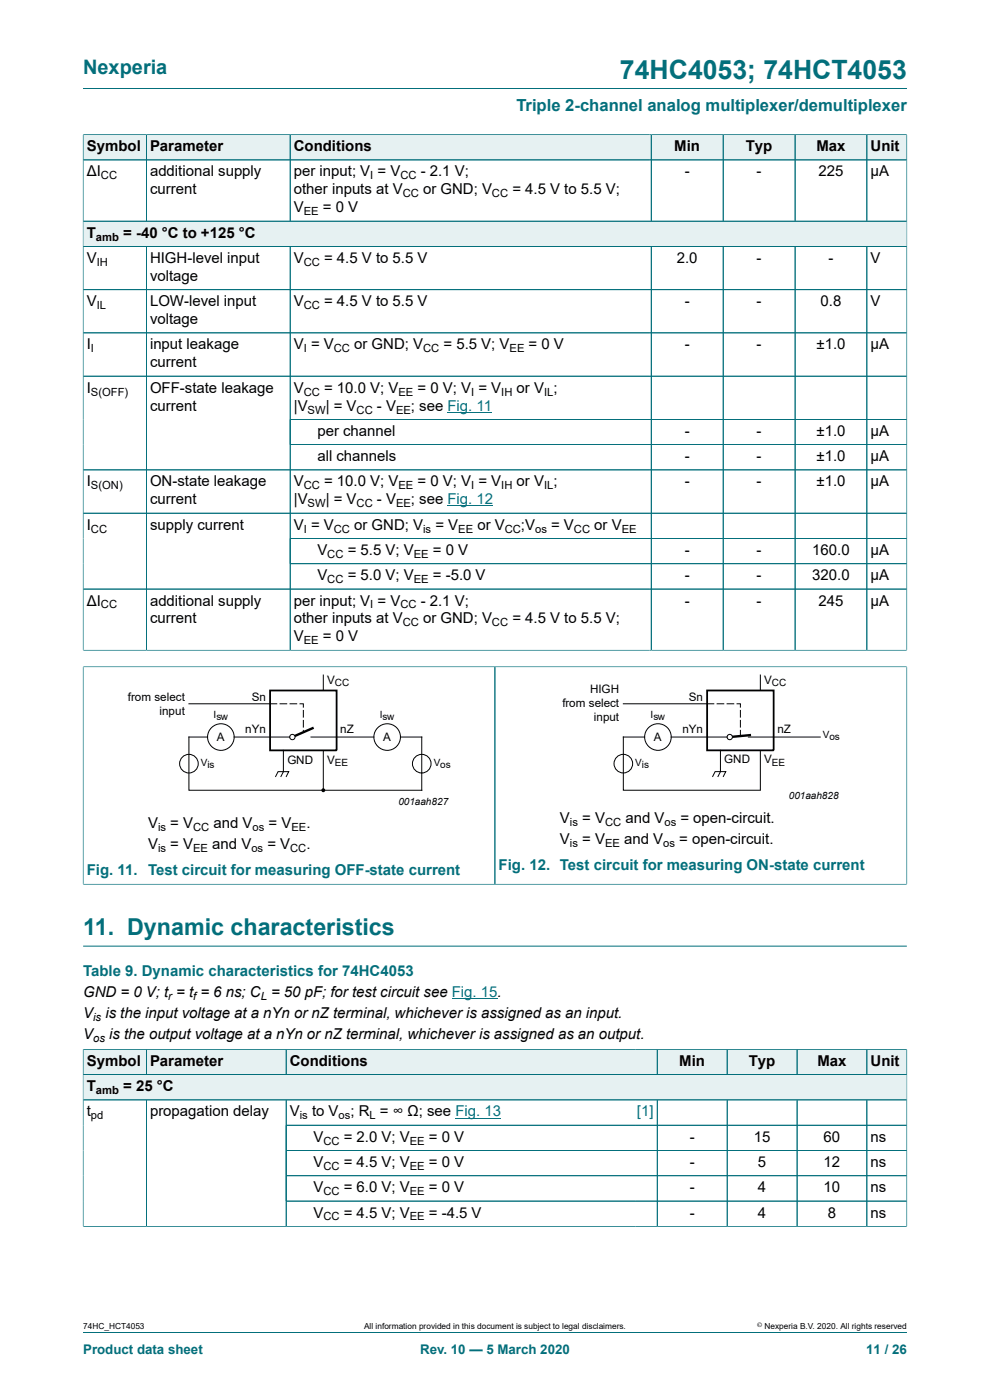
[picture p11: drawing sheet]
<svg xmlns="http://www.w3.org/2000/svg" width="210mm" height="297mm" viewBox="0 0 210 297" stroke-linecap="round" stroke-linejoin="round" font-family="sans-serif">
<path d="M17.6 18.8h174.8" fill="none" stroke="#036f7b" stroke-width=".21"/>
<path d="M17.7 28.6h13.3v5.3h-13.3z" fill="#e6f1f2"/>
<path d="M17.6 28.5v5.4h13.4v-5.3h-13.4" fill="none" stroke="#036f7b" stroke-width=".21"/>
<path d="M31.1 28.6h30.4v5.3h-30.4z" fill="#e6f1f2"/>
<path d="M31 28.6h30.5v5.3h-30.5z" fill="none" stroke="#036f7b" stroke-width=".21"/>
<path d="M61.6 28.6h76.2v5.3h-76.2z" fill="#e6f1f2"/>
<path d="M61.5 28.6h76.6v5.3h-76.6z" fill="none" stroke="#036f7b" stroke-width=".21"/>
<path d="M137.9 28.6v5.3" fill="none" stroke="#e6f1f2" stroke-width=".28"/>
<path d="M138.2 28.6h15.1v5.3h-15.1z" fill="#e6f1f2"/>
<path d="M138.1 28.6h15.3v5.3h-15.3z" fill="none" stroke="#036f7b" stroke-width=".21"/>
<path d="M153.5 28.6h15.1v5.3h-15.1z" fill="#e6f1f2"/>
<path d="M153.4 28.6h15.2v5.3h-15.2z" fill="none" stroke="#036f7b" stroke-width=".21"/>
<path d="M168.7 28.6h15.1v5.3h-15.1z" fill="#e6f1f2"/>
<path d="M168.6 28.6h15.3v5.3h-15.3z" fill="none" stroke="#036f7b" stroke-width=".21"/>
<path d="M184 28.6h8.3v5.3h-8.3z" fill="#e6f1f2"/>
<path d="M31 33.9v13M61.5 33.9v13M138.1 33.9v13M153.4 33.9v13M168.6 33.9v13M192.4 28.5v23.8h-174.8v-18.4h174.8M192.4 28.6h-8.5v18.3M17.6 46.9h174.8" fill="none" stroke="#036f7b" stroke-width=".21"/>
<path d="M17.7 47h174.6v5.2h-174.6z" fill="#e6f1f2"/>
<g fill="none" stroke="#036f7b" stroke-width=".21">
<path d="M17.6 28.6v109.4M17.7 28.6h174.6M17.7 33.9h174.6M31 28.6v18.2M61.5 28.6v18.2M138.1 28.6v18.2M153.4 28.6v18.2M168.6 28.6v18.2M183.9 28.6v18.2M192.4 28.6v109.4M17.6 52.3h174.8M17.7 46.9h174.6"/>
<path d="M31 52.3v85.6M61.5 52.3v85.6M138.1 52.3v85.6M153.4 52.3v85.6M168.6 52.3v85.6M183.9 52.3v85.6M17.6 61.5h174.8M17.6 70.6h174.8M17.6 79.8h174.8M17.6 99.7h174.8M61.5 89h130.9M61.5 94.3h130.9"/>
<path d="M17.6 108.9h174.8M61.5 114.2h130.9M192.4 119.6h-130.9M17.6 137.9h174.8M192.4 125h-174.8M17.6 141.5h87.4v46.1h-87.4M17.6 141.4v46.2"/>
</g>
<path d="M94.9 87.4h9.5M94.9 107.3h9.7" fill="none" stroke="#00f" stroke-width=".21"/>
<path d="M66.5 154.4l-4.5 2" fill="none" stroke="#000" stroke-width=".51"/>
<circle cx="62" cy="156.4" r=".56" fill="#fff"/>
<g fill="none" stroke="#000" stroke-width=".21">
<path d="M40.1 156.4v11.2h49.4v-11.2M40.1 156.4h3.9M40.1 149.3h18.6M49.7 156.4h11.8M59.4 149.3h1.4M60.1 159.2v4.5l-.6 1.1M61.5 149.3h1.4M63.6 149.3h.7v.7M64.3 150.7v1.4M64.3 152.8v1.4M64.3 155v.2M66 156.4h13.3"/>
<path d="M68.6 143.1v3.4M68.6 159.2v8.5M84.9 156.4h4.6M58.4 164.8l.6-1.1h2.2l-.5 1.1"/>
<circle cx="46.9" cy="156.4" r="2.81"/>
<circle cx="62" cy="156.4" r=".56"/>
<circle cx="82.1" cy="156.4" r="2.81"/>
<circle cx="139.6" cy="156.4" r="2.81"/>
<circle cx="40.1" cy="162" r="1.98"/>
<circle cx="89.5" cy="162" r="1.98"/>
</g>
<circle cx="68.6" cy="167.6" r=".28" fill="#000"/>
<circle cx="68.6" cy="167.6" r=".28" fill="none" stroke="#000" stroke-width=".25"/>
<path d="M57.3 146.5h14.1v12.7h-14.1z" fill="none" stroke="#000" stroke-width=".38"/>
<path d="M192.4 141.4v46.2M192.4 141.5h-87.4v46.1h87.4" fill="none" stroke="#036f7b" stroke-width=".21"/>
<path d="M159.3 155.9l-4.5 .5" fill="none" stroke="#000" stroke-width=".51"/>
<circle cx="154.8" cy="156.4" r=".56" fill="#fff"/>
<g fill="none" stroke="#000" stroke-width=".21">
<path d="M132.2 149.3h19.2M136.7 156.4h-4.5v11.2h29.1v-8.4M142.4 156.4h11.8M152.1 149.3h1.4M152.8 159.2v4.5l-.5 1.1M154.2 149.3h1.4M156.3 149.3h.8v.7M157.1 150.7v1.4M157.1 152.8v1.4M157.1 154.9v1.2M158.7 156.4h15.3M161.3 143.1v3.4"/>
<path d="M151.1 164.8l.6-1.1h2.2l-.5 1.1"/>
<circle cx="154.8" cy="156.4" r=".56"/>
<circle cx="132.2" cy="162" r="1.98"/>
</g>
<path d="M150 146.5h14.1v12.7h-14.1z" fill="none" stroke="#000" stroke-width=".38"/>
<path d="M17.6 141.5v46M17.7 141.5h174.6M105 141.5v46M192.4 141.5v46M17.7 187.6h174.6M17.6 200.7h174.8" fill="none" stroke="#036f7b" stroke-width=".21"/>
<path d="M95.8 211.9h9.7" fill="none" stroke="#00f" stroke-width=".21"/>
<path d="M17.7 222.7h13.3v5.2h-13.3z" fill="#e6f1f2"/>
<path d="M17.6 222.5v5.5h13.4v-5.4h-13.4" fill="none" stroke="#036f7b" stroke-width=".21"/>
<path d="M31.1 222.7h29.5v5.2h-29.5z" fill="#e6f1f2"/>
<path d="M31 222.6h29.7v5.4h-29.7z" fill="none" stroke="#036f7b" stroke-width=".21"/>
<path d="M60.8 222.7h74v5.2h-74z" fill="#e6f1f2"/>
<path d="M134.8 222.6h-74.1v5.4h74.1" fill="none" stroke="#036f7b" stroke-width=".21"/>
<path d="M134.8 222.7h4.5v5.2h-4.5z" fill="#e6f1f2"/>
<path d="M134.8 222.6h4.6v5.4h-4.6" fill="none" stroke="#036f7b" stroke-width=".21"/>
<path d="M139.5 222.7h14.7v5.2h-14.7z" fill="#e6f1f2"/>
<path d="M139.4 222.6h14.8v5.4h-14.8z" fill="none" stroke="#036f7b" stroke-width=".21"/>
<path d="M154.3 222.7h14.7v5.2h-14.7z" fill="#e6f1f2"/>
<path d="M154.2 222.6h14.9v5.4h-14.9z" fill="none" stroke="#036f7b" stroke-width=".21"/>
<path d="M169.1 222.7h14.7v5.2h-14.7z" fill="#e6f1f2"/>
<path d="M169.1 222.6h14.8v5.4h-14.8z" fill="none" stroke="#036f7b" stroke-width=".21"/>
<path d="M184 222.7h8.3v5.2h-8.3z" fill="#e6f1f2"/>
<path d="M192.4 222.5v10.8h-174.8v-5.3h174.8M192.4 222.6h-8.5v5.4" fill="none" stroke="#036f7b" stroke-width=".21"/>
<path d="M17.7 228.1h174.6v5.2h-174.6z" fill="#e6f1f2"/>
<g fill="none" stroke="#036f7b" stroke-width=".21">
<path d="M17.6 233.3h174.8M17.6 222.7v37.5M17.7 222.6h174.6M17.7 228h174.6M31 222.7v5.2M31 233.3v26.9M60.7 222.7v5.2M60.7 238.7h131.7M60.7 233.3v26.9M139.4 222.7v5.2M139.4 233.3v26.9M154.2 233.3v26.9"/>
<path d="M154.2 222.7v5.2M169.1 222.7v5.2M169.1 233.3v26.9M183.9 233.3v26.9M183.9 222.7v5.2M192.4 222.7v37.5M60.7 249.4h131.7M60.7 254.8h131.7M192.4 244.1h-131.7M192.4 260.2h-174.8M17.6 282.6h174.8"/>
</g>
<path d="M96.6 237.2h9.7" fill="none" stroke="#00f" stroke-width=".21"/>
<text font-size="5.6" fill="#036f7b" x="131.5" y="16.8">74HC4053; 74HCT4053</text>
<text font-size="4.9" fill="#036f7b" x="17.6" y="198.4">11. Dynamic characteristics</text>
<text font-size="4.2" fill="#036f7b" x="17.6" y="15.6">Nexperia</text>
<text font-size="3.5" fill="#036f7b" x="109.5" y="23.7">Triple 2-channel analog multiplexer/demultiplexer</text>
<g font-size="3.2">
<text x="18.4" y="32.1">Symbol</text>
<text x="31.8" y="32.1">Parameter</text>
<text x="62.3" y="32.1">Conditions</text>
<text x="143" y="32.1">Min</text>
<text x="158.2" y="32.1">Typ</text>
<text x="173.2" y="32.1">Max</text>
<text x="184.7" y="32.1">Unit</text>
<text x="18.4" y="37.4">ΔI</text>
<text x="31.8" y="37.4">additional supply</text>
<text x="31.8" y="41.3">current</text>
<text x="62.3" y="37.4">per input; V = V</text>
<text x="62.3" y="41.3">other inputs at V</text>
<text x="89.2" y="37.4">- 2.1 V;</text>
<text x="89.7" y="41.3">or GND; V</text>
<text x="108.7" y="41.3">= 4.5 V to 5.5 V;</text>
<text x="145.2" y="37.4">-</text>
<text x="160.5" y="37.4">-</text>
<text x="173.6" y="37.4">225</text>
<text x="184.7" y="37.4">μA</text>
<text x="62.3" y="45.1">V</text>
<text x="68.5" y="45.1">= 0 V</text>
<text x="18.4" y="50.4">T</text>
<text x="26.1" y="50.4">= -40 °C to +125 °C</text>
<text x="18.4" y="55.8">V</text>
<text x="31.8" y="55.8">HIGH-level input</text>
<text x="31.8" y="59.6">voltage</text>
<text x="62.3" y="55.8">V</text>
<text x="68.8" y="55.8">= 4.5 V to 5.5 V</text>
<text x="143.6" y="55.8">2.0</text>
<text x="160.5" y="55.8">-</text>
<text x="175.7" y="55.8">-</text>
<text x="184.7" y="55.8">V</text>
<text x="18.4" y="65">V</text>
<text x="31.8" y="65">LOW-level input</text>
<text x="62.3" y="65">V</text>
<text x="68.8" y="65">= 4.5 V to 5.5 V</text>
<text x="145.2" y="65">-</text>
<text x="160.5" y="65">-</text>
<text x="174.1" y="65">0.8</text>
<text x="184.7" y="65">V</text>
<text x="31.8" y="68.8">voltage</text>
<text x="18.4" y="74.1">I</text>
<text x="31.8" y="74.1">input leakage</text>
<text x="31.8" y="77.9">current</text>
<text x="62.3" y="74.1">V = V</text>
<text x="75.1" y="74.1">or GND; V</text>
<text x="94.1" y="74.1">= 5.5 V; V</text>
<text x="112.1" y="74.1">= 0 V</text>
<text x="145.2" y="74.1">-</text>
<text x="160.5" y="74.1">-</text>
<text x="173.2" y="74.1">±1.0</text>
<text x="184.7" y="74.1">μA</text>
<text x="18.4" y="83.3">I</text>
<text x="31.8" y="83.3">OFF-state leakage</text>
<text x="62.3" y="83.3">V</text>
<text x="68.8" y="83.3">= 10.0 V; V</text>
<text x="88.6" y="83.3">= 0 V; V = V</text>
<text x="109.6" y="83.3">or V ;</text>
<text x="31.8" y="87.1">current</text>
<text x="62.3" y="87.1">|V</text>
<text x="69.1" y="87.1">| = V</text>
<text x="80" y="87.1">- V</text>
<text x="87.2" y="87.1">; see Fig. 11</text>
<text x="67.3" y="92.5">per channel</text>
<text x="145.2" y="92.5">-</text>
<text x="160.5" y="92.5">-</text>
<text x="173.2" y="92.5">±1.0</text>
<text x="184.7" y="92.5">μA</text>
<text x="67.3" y="97.8">all channels</text>
<text x="145.2" y="97.8">-</text>
<text x="160.5" y="97.8">-</text>
<text x="173.2" y="97.8">±1.0</text>
<text x="184.7" y="97.8">μA</text>
<text x="18.4" y="103.2">I</text>
<text x="31.8" y="103.2">ON-state leakage</text>
<text x="31.8" y="107">current</text>
<text x="62.3" y="103.2">V</text>
<text x="62.3" y="107">|V</text>
<text x="68.8" y="103.2">= 10.0 V; V</text>
<text x="69.1" y="107">| = V</text>
<text x="80" y="107">- V</text>
<text x="87.2" y="107">; see Fig. 12</text>
<text x="88.6" y="103.2">= 0 V; V = V</text>
<text x="109.6" y="103.2">or V ;</text>
<text x="145.2" y="103.2">-</text>
<text x="160.5" y="103.2">-</text>
<text x="173.2" y="103.2">±1.0</text>
<text x="184.7" y="103.2">μA</text>
<text x="18.4" y="112.4">I</text>
<text x="31.8" y="112.4">supply current</text>
<text x="62.3" y="112.4">V = V</text>
<text x="75.1" y="112.4">or GND; V</text>
<text x="92.4" y="112.4">= V</text>
<text x="101.3" y="112.4">or V</text>
<text x="110.5" y="112.4">;V</text>
<text x="116.9" y="112.4">= V</text>
<text x="126.1" y="112.4">or V</text>
<text x="67.3" y="117.7">V</text>
<text x="73.8" y="117.7">= 5.5 V; V</text>
<text x="91.8" y="117.7">= 0 V</text>
<text x="145.2" y="117.7">-</text>
<text x="160.5" y="117.7">-</text>
<text x="172.3" y="117.7">160.0</text>
<text x="184.7" y="117.7">μA</text>
<text x="67.3" y="123.1">V</text>
<text x="73.8" y="123.1">= 5.0 V; V</text>
<text x="91.8" y="123.1">= -5.0 V</text>
<text x="145.2" y="123.1">-</text>
<text x="160.5" y="123.1">-</text>
<text x="172.3" y="123.1">320.0</text>
<text x="184.7" y="123.1">μA</text>
<text x="18.4" y="128.5">ΔI</text>
<text x="31.8" y="128.5">additional supply</text>
<text x="62.3" y="128.5">per input; V = V</text>
<text x="89.2" y="128.5">- 2.1 V;</text>
<text x="145.2" y="128.5">-</text>
<text x="160.5" y="128.5">-</text>
<text x="173.6" y="128.5">245</text>
<text x="184.7" y="128.5">μA</text>
<text x="31.8" y="132.3">current</text>
<text x="62.3" y="132.3">other inputs at V</text>
<text x="62.3" y="136.1">V</text>
<text x="68.5" y="136.1">= 0 V</text>
<text x="89.7" y="132.3">or GND; V</text>
<text x="108.7" y="132.3">= 4.5 V to 5.5 V;</text>
<text x="31.4" y="175.7">V</text>
<text x="36.1" y="175.7">= V</text>
<text x="45.3" y="175.7">and V</text>
<text x="57" y="175.7">= V</text>
<text x="65" y="175.7">.</text>
<text x="118.8" y="174.6">V</text>
<text x="118.8" y="179">V</text>
<text x="123.5" y="174.6">= V</text>
<text x="123.5" y="179">= V</text>
<text x="132.4" y="179">and V</text>
<text x="132.7" y="174.6">and V</text>
<text x="144.1" y="179">= open-circuit.</text>
<text x="144.3" y="174.6">= open-circuit.</text>
<text x="31.4" y="180.1">V</text>
<text x="36.1" y="180.1">= V</text>
<text x="45" y="180.1">and V</text>
<text x="56.7" y="180.1">= V</text>
<text x="65" y="180.1">.</text>
<text x="17.6" y="211.6">GND = 0 V; t = t = 6 ns; C = 50 pF; for test circuit see Fig. 15.</text>
<text x="17.6" y="216">V</text>
<text x="17.6" y="220.5">V</text>
<text x="22.4" y="216">is the input voltage at a nYn or nZ terminal, whichever is assigned as an input.</text>
<text x="23.1" y="220.5">is the output voltage at a nYn or nZ terminal, whichever is assigned as an output.</text>
<text x="18.4" y="226.1">Symbol</text>
<text x="31.8" y="226.1">Parameter</text>
<text x="61.5" y="226.1">Conditions</text>
<text x="144.1" y="226.1">Min</text>
<text x="158.8" y="226.1">Typ</text>
<text x="173.4" y="226.1">Max</text>
<text x="184.7" y="226.1">Unit</text>
<text x="18.4" y="231.5">T</text>
<text x="26.1" y="231.5">= 25 °C</text>
<text x="18.4" y="236.8">t</text>
<text x="31.8" y="236.8">propagation delay</text>
<text x="61.5" y="236.8">V</text>
<text x="66.2" y="236.8">to V</text>
<text x="74.3" y="236.8">; R = ∞ Ω; see Fig. 13</text>
<text x="66.5" y="242.2">V</text>
<text x="72.9" y="242.2">= 2.0 V; V</text>
<text x="91" y="242.2">= 0 V</text>
<text x="146.3" y="242.2">-</text>
<text x="159.9" y="242.2">15</text>
<text x="174.7" y="242.2">60</text>
<text x="184.7" y="242.2">ns</text>
<text x="66.5" y="247.6">V</text>
<text x="72.9" y="247.6">= 4.5 V; V</text>
<text x="91" y="247.6">= 0 V</text>
<text x="146.3" y="247.6">-</text>
<text x="160.8" y="247.6">5</text>
<text x="174.7" y="247.6">12</text>
<text x="184.7" y="247.6">ns</text>
<text x="66.5" y="252.9">V</text>
<text x="72.9" y="252.9">= 6.0 V; V</text>
<text x="91" y="252.9">= 0 V</text>
<text x="146.3" y="252.9">-</text>
<text x="160.8" y="252.9">4</text>
<text x="174.7" y="252.9">10</text>
<text x="184.7" y="252.9">ns</text>
<text x="66.5" y="258.3">V</text>
<text x="72.9" y="258.3">= 4.5 V; V</text>
<text x="91" y="258.3">= -4.5 V</text>
<text x="146.3" y="258.3">-</text>
<text x="160.8" y="258.3">4</text>
<text x="175.6" y="258.3">8</text>
<text x="184.7" y="258.3">ns</text>
</g>
<g font-size="3.2" fill="#036f7b">
<text x="18.4" y="185.7">Fig. 11.</text>
<text x="31.4" y="185.7">Test circuit for measuring OFF-state current</text>
<text x="105.8" y="184.6">Fig. 12. Test circuit for measuring ON-state current</text>
<text x="17.6" y="207.1">Table 9. Dynamic characteristics for 74HC4053</text>
</g>
<text font-size="3.2" fill="#00f" x="135.1" y="236.8">[1]</text>
<g font-size="2.8" fill="#036f7b">
<text x="17.6" y="287.2">Product data sheet</text>
<text x="89.1" y="287.2">Rev. 10 — 5 March 2020</text>
<text x="183.7" y="287.2">11 / 26</text>
</g>
<g font-size="2.5">
<text x="27.1" y="148.7">from select</text>
<text x="53.4" y="148.7">Sn</text>
<text x="69.4" y="145.1">V</text>
<text x="125.2" y="147">HIGH</text>
<text x="146.1" y="148.7">Sn</text>
<text x="162.1" y="145.1">V</text>
<text x="33.8" y="151.7">input</text>
<text x="52" y="155.5">nYn</text>
<text x="72.2" y="155.5">nZ</text>
<text x="119.3" y="150">from select</text>
<text x="126" y="153">input</text>
<text x="144.8" y="155.5">nYn</text>
<text x="164.9" y="155.5">nZ</text>
<text x="46" y="157.2">A</text>
<text x="81.3" y="157.2">A</text>
<text x="138.7" y="157.2">A</text>
<text x="153.6" y="161.9">GND</text>
<text x="162.1" y="161.9">V</text>
<text x="61" y="162">GND</text>
<text x="69.4" y="162">V</text>
</g>
<g font-size="2.4">
<text x="21.4" y="38.1">CC</text>
<text x="78.5" y="38.1">I</text>
<text x="84.9" y="38.1">CC</text>
<text x="85.4" y="41.9">CC</text>
<text x="104.4" y="41.9">CC</text>
<text x="64.4" y="45.7">EE</text>
<text x="20.4" y="51">amb</text>
<text x="20.5" y="56.4">IH</text>
<text x="64.4" y="56.4">CC</text>
<text x="20.5" y="65.6">IL</text>
<text x="64.4" y="65.6">CC</text>
<text x="19.3" y="74.7">I</text>
<text x="64.4" y="74.7">I</text>
<text x="70.8" y="74.7">CC</text>
<text x="89.8" y="74.7">CC</text>
<text x="108.1" y="74.7">EE</text>
<text x="19.3" y="83.9">S(OFF)</text>
<text x="64.4" y="83.9">CC</text>
<text x="84.5" y="83.9">EE</text>
<text x="99.9" y="83.9">I</text>
<text x="106.3" y="83.9">IH</text>
<text x="115.4" y="83.9">IL</text>
<text x="65.3" y="87.7">SW</text>
<text x="75.6" y="87.7">CC</text>
<text x="84" y="87.7">EE</text>
<text x="19.3" y="103.8">S(ON)</text>
<text x="64.4" y="103.8">CC</text>
<text x="65.3" y="107.6">SW</text>
<text x="75.6" y="107.6">CC</text>
<text x="84" y="107.6">EE</text>
<text x="84.5" y="103.8">EE</text>
<text x="99.9" y="103.8">I</text>
<text x="106.3" y="103.8">IH</text>
<text x="115.4" y="103.8">IL</text>
<text x="19.3" y="113">CC</text>
<text x="64.4" y="113">I</text>
<text x="70.8" y="113">CC</text>
<text x="89.8" y="113">is</text>
<text x="97.2" y="113">EE</text>
<text x="107.1" y="113">CC</text>
<text x="113.5" y="113">os</text>
<text x="121.7" y="113">CC</text>
<text x="131.9" y="113">EE</text>
<text x="69.4" y="118.3">CC</text>
<text x="87.8" y="118.3">EE</text>
<text x="69.4" y="123.7">CC</text>
<text x="87.8" y="123.7">EE</text>
<text x="21.4" y="129.1">CC</text>
<text x="78.5" y="129.1">I</text>
<text x="84.9" y="129.1">CC</text>
<text x="64.4" y="136.7">EE</text>
<text x="85.4" y="132.9">CC</text>
<text x="104.4" y="132.9">CC</text>
<text x="33.5" y="176.3">is</text>
<text x="41" y="176.3">CC</text>
<text x="53.6" y="176.3">os</text>
<text x="61.8" y="176.3">EE</text>
<text x="120.9" y="175.2">is</text>
<text x="120.9" y="179.6">is</text>
<text x="128.3" y="175.2">CC</text>
<text x="128.3" y="179.6">EE</text>
<text x="140.7" y="179.6">os</text>
<text x="140.9" y="175.2">os</text>
<text x="33.5" y="180.8">is</text>
<text x="41" y="180.8">EE</text>
<text x="53.3" y="180.8">os</text>
<text x="61.6" y="180.8">CC</text>
<text x="35.7" y="212.2">r</text>
<text x="41" y="212.2">f</text>
<text x="55.3" y="212.2">L</text>
<text x="19.8" y="216.7">is</text>
<text x="19.8" y="221.1">os</text>
<text x="20.4" y="232.1">amb</text>
<text x="19.3" y="237.5">pd</text>
<text x="63.6" y="237.5">is</text>
<text x="71.8" y="237.5">os</text>
<text x="78.4" y="237.5">L</text>
<text x="68.6" y="242.8">CC</text>
<text x="86.9" y="242.8">EE</text>
<text x="68.6" y="248.2">CC</text>
<text x="86.9" y="248.2">EE</text>
<text x="68.6" y="253.6">CC</text>
<text x="86.9" y="253.6">EE</text>
<text x="68.6" y="258.9">CC</text>
<text x="86.9" y="258.9">EE</text>
</g>
<g font-size="2.1">
<text x="71" y="145.6">CC</text>
<text x="163.7" y="145.6">CC</text>
<text x="45.3" y="152.4">Isw</text>
<text x="80.6" y="152.4">Isw</text>
<text x="138" y="152.4">Isw</text>
<text x="174.5" y="156.6">Vos</text>
<text x="42.6" y="162.5">Vis</text>
<text x="71" y="162.5">EE</text>
<text x="92" y="162.5">Vos</text>
<text x="134.7" y="162.5">Vis</text>
<text x="163.7" y="162.4">EE</text>
<text x="84.5" y="170.7">001aah827</text>
<text x="167.3" y="169.6">001aah828</text>
</g>
<g font-size="1.8">
<text x="17.6" y="282">74HC_HCT4053</text>
<text x="77.2" y="282">All information provided in this document is subject to legal disclaimers.</text>
<text x="162.2" y="282">Nexperia B.V. 2020. All rights reserved</text>
</g>
<text font-size="1.4" x="160.6" y="281.6">©</text>
</svg>
